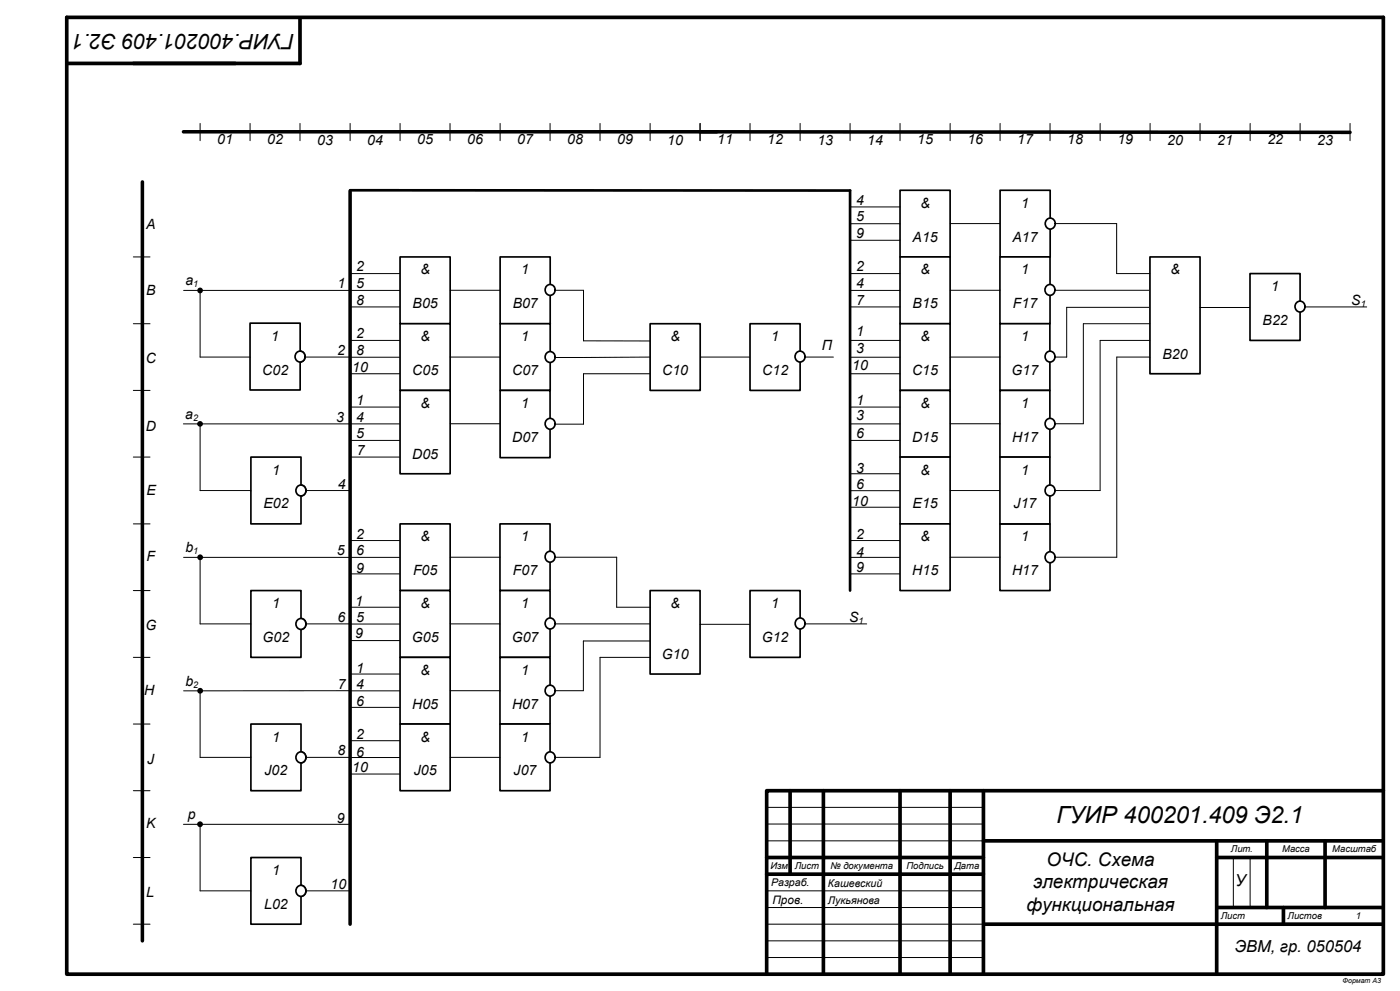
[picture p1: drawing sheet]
<svg xmlns="http://www.w3.org/2000/svg" width="420mm" height="297mm" viewBox="0 0 420 297" stroke-linecap="round" stroke-linejoin="round" font-family="sans-serif">
<path d="M20 5.2h395v286.8h-395zM90 5.5v13.5h-69.5M55 39.5h160M210 39.5l195 .2M42.7 54.5v227.5" fill="none" stroke="#000" stroke-width="1.1"/>
<g fill="none" stroke="#000" stroke-width=".3">
<path d="M70.6 19h19.4zM60 37v5.2M75 37v5.2M90 37v5.2M105 37v5.2M120 37v5.2M135 37v5.2M150 37v5.2M165 37v5.2M180 37v5.2M195 37v5.2M210 37v5.2"/>
<path d="M225 37v5.2M240 37v5.2M255 37v5.2M270 37v5.2M285 37v5.2M300 37v5.2M315 37v5.2M330 37v5.2M345 37v5.2M360 37v5.2M375 37v5.2M390 37v5.2"/>
<path d="M405 37v5.2M40 77h5M40 97h5M55.1 87h49.9M60 87v20M40 117h5M90 107h15M40 137h5M40 157h5M40 177h5M40 197h5M40 217h5"/>
<path d="M40 237h5M40 257h5M40 277h5"/>
</g>
<path d="M105 57l150 .1" fill="none" stroke="#000" stroke-width=".8"/>
<circle cx="60" cy="87.1" r=".86" fill="#000"/>
<circle cx="89.9" cy="106.8" r="1.58" fill="#fff"/>
<circle cx="89.9" cy="106.8" r="1.58" fill="none" stroke="#000" stroke-width=".51"/>
<path d="M105 57.2v219.8" fill="none" stroke="#000" stroke-width="1.1"/>
<path d="M255 57.1v119.9" fill="none" stroke="#000" stroke-width=".8"/>
<path d="M55 127h50M60 127v20M91.5 147h13.5M55.1 167h49.9M60 167v20M86.9 187h18.1M60 207.1v19.9M105 207l-49.9 .1M91.5 227h13.5M55 247.1h50M60 247v20M91.5 267h13.5" fill="none" stroke="#000" stroke-width=".3"/>
<g fill="#000">
<circle cx="60" cy="127" r=".86"/>
<circle cx="60" cy="167" r=".86"/>
<circle cx="60" cy="207" r=".87"/>
<circle cx="60" cy="247" r=".87"/>
</g>
<path d="M75 96.9h15v20h-15z" fill="#fff"/>
<path d="M75 96.9h15v20h-15z" fill="none" stroke="#000" stroke-width=".51"/>
<circle cx="89.9" cy="106.8" r="1.58" fill="#fff"/>
<circle cx="89.9" cy="106.8" r="1.58" fill="none" stroke="#000" stroke-width=".51"/>
<path d="M60 107h15" fill="none" stroke="#000" stroke-width=".3"/>
<circle cx="90.2" cy="147" r="1.58" fill="#fff"/>
<circle cx="90.2" cy="147" r="1.58" fill="none" stroke="#000" stroke-width=".51"/>
<path d="M75.3 137h15v20h-15z" fill="#fff"/>
<path d="M75.3 137h15v20h-15z" fill="none" stroke="#000" stroke-width=".51"/>
<circle cx="90.2" cy="147" r="1.58" fill="#fff"/>
<circle cx="90.2" cy="147" r="1.58" fill="none" stroke="#000" stroke-width=".51"/>
<path d="M60 147h15.3" fill="none" stroke="#000" stroke-width=".3"/>
<circle cx="90.2" cy="187" r="1.57" fill="#fff"/>
<circle cx="90.2" cy="187" r="1.57" fill="none" stroke="#000" stroke-width=".51"/>
<path d="M75.3 177h15v20h-15z" fill="#fff"/>
<path d="M75.3 177h15v20h-15z" fill="none" stroke="#000" stroke-width=".51"/>
<circle cx="90.2" cy="187" r="1.57" fill="#fff"/>
<circle cx="90.2" cy="187" r="1.57" fill="none" stroke="#000" stroke-width=".51"/>
<path d="M60 187h15.3" fill="none" stroke="#000" stroke-width=".3"/>
<path d="M89.4 225.7a1.54 1.54 0 0 1 2.1 .4 1.54 1.54 0 0 1-.3 2.1 1.54 1.54 0 0 1-2.1-.2 1.75 1.75 0 0 1 .3-2.3z" fill-rule="evenodd" fill="#fff"/>
<path d="M89.4 225.7a1.54 1.54 0 0 1 2.1 .4 1.54 1.54 0 0 1-.3 2.1 1.54 1.54 0 0 1-2.1-.2 1.75 1.75 0 0 1 .3-2.3z" fill="none" stroke="#000" stroke-width=".51"/>
<path d="M75.3 217h15v20h-15z" fill="#fff"/>
<path d="M75.3 217h15v20h-15z" fill="none" stroke="#000" stroke-width=".51"/>
<path d="M89.4 225.7a1.54 1.54 0 0 1 2.1 .4 1.54 1.54 0 0 1-.3 2.1 1.54 1.54 0 0 1-2.1-.2 1.75 1.75 0 0 1 .3-2.3z" fill-rule="evenodd" fill="#fff"/>
<path d="M89.4 225.7a1.54 1.54 0 0 1 2.1 .4 1.54 1.54 0 0 1-.3 2.1 1.54 1.54 0 0 1-2.1-.2 1.75 1.75 0 0 1 .3-2.3z" fill="none" stroke="#000" stroke-width=".51"/>
<path d="M60 227h15.3" fill="none" stroke="#000" stroke-width=".3"/>
<path d="M89.4 265.7a1.54 1.54 0 0 1 2.1 .4 1.54 1.54 0 0 1-.3 2.1 1.54 1.54 0 0 1-2.1-.2 1.75 1.75 0 0 1 .3-2.3z" fill-rule="evenodd" fill="#fff"/>
<path d="M89.4 265.7a1.54 1.54 0 0 1 2.1 .4 1.54 1.54 0 0 1-.3 2.1 1.54 1.54 0 0 1-2.1-.2 1.75 1.75 0 0 1 .3-2.3z" fill="none" stroke="#000" stroke-width=".51"/>
<path d="M75.3 257h15v20h-15z" fill="#fff"/>
<path d="M75.3 257h15v20h-15z" fill="none" stroke="#000" stroke-width=".51"/>
<path d="M89.4 265.7a1.54 1.54 0 0 1 2.1 .4 1.54 1.54 0 0 1-.3 2.1 1.54 1.54 0 0 1-2.1-.2 1.75 1.75 0 0 1 .3-2.3z" fill-rule="evenodd" fill="#fff"/>
<path d="M89.4 265.7a1.54 1.54 0 0 1 2.1 .4 1.54 1.54 0 0 1-.3 2.1 1.54 1.54 0 0 1-2.1-.2 1.75 1.75 0 0 1 .3-2.3z" fill="none" stroke="#000" stroke-width=".51"/>
<path d="M60 267h15.3" fill="none" stroke="#000" stroke-width=".3"/>
<path d="M150 77h15.1v20h-15.1z" fill="#fff"/>
<path d="M150 77h15.1v20h-15.1z" fill="none" stroke="#000" stroke-width=".51"/>
<path d="M105 82h15M105 87h15M105 92h15" fill="none" stroke="#000" stroke-width=".3"/>
<path d="M150 97h15.1v20h-15.1z" fill="#fff"/>
<path d="M150 97h15.1v20h-15.1z" fill="none" stroke="#000" stroke-width=".51"/>
<path d="M105 107.1h15M105 102h15M105 112h15" fill="none" stroke="#000" stroke-width=".3"/>
<path d="M150 117h15v20.2h-15z" fill="#fff"/>
<path d="M150 117h15v20.2h-15z" fill="none" stroke="#000" stroke-width=".51"/>
<path d="M165 87h10M105 127h15M105 122h15M105 132h15" fill="none" stroke="#000" stroke-width=".3"/>
<circle cx="165" cy="86.9" r="1.57" fill="#fff"/>
<circle cx="165" cy="86.9" r="1.57" fill="none" stroke="#000" stroke-width=".51"/>
<path d="M165.1 107.1h9.9" fill="none" stroke="#000" stroke-width=".3"/>
<circle cx="165" cy="107" r="1.58" fill="#fff"/>
<circle cx="165" cy="107" r="1.58" fill="none" stroke="#000" stroke-width=".51"/>
<path d="M165.1 127.1h9.9" fill="none" stroke="#000" stroke-width=".3"/>
<circle cx="165" cy="127" r="1.57" fill="#fff"/>
<circle cx="165" cy="127" r="1.57" fill="none" stroke="#000" stroke-width=".51"/>
<path d="M175 102.2h20M175 112h20M195 107l-20 .1" fill="none" stroke="#000" stroke-width=".3"/>
<path d="M195 97h15.1v20h-15.1z" fill="#fff"/>
<path d="M195 97h15.1v20h-15.1z" fill="none" stroke="#000" stroke-width=".51"/>
<path d="M175 87v15.2M175 112v15.1M210.1 107h14.9" fill="none" stroke="#000" stroke-width=".3"/>
<path d="M150 157h15v20h-15z" fill="#fff"/>
<path d="M150 157h15v20h-15z" fill="none" stroke="#000" stroke-width=".51"/>
<path d="M105 162h15M105 167h15M105 172h15" fill="none" stroke="#000" stroke-width=".3"/>
<path d="M150 177h15v20h-15z" fill="#fff"/>
<path d="M150 177h15v20h-15z" fill="none" stroke="#000" stroke-width=".51"/>
<path d="M105 182h15M105 187h15M105 192h15" fill="none" stroke="#000" stroke-width=".3"/>
<path d="M150 197h15v20h-15z" fill="#fff"/>
<path d="M150 197h15v20h-15z" fill="none" stroke="#000" stroke-width=".51"/>
<path d="M105 202h15M105 207.1h15M105 212h15" fill="none" stroke="#000" stroke-width=".3"/>
<path d="M164.1 165.5a1.53 1.53 0 0 1 2.1 .4 1.53 1.53 0 0 1-.3 2.1 1.53 1.53 0 0 1-2.1-.2 1.79 1.79 0 0 1 .3-2.3z" fill-rule="evenodd" fill="#fff"/>
<path d="M164.1 165.5a1.53 1.53 0 0 1 2.1 .4 1.53 1.53 0 0 1-.3 2.1 1.53 1.53 0 0 1-2.1-.2 1.79 1.79 0 0 1 .3-2.3z" fill="none" stroke="#000" stroke-width=".51"/>
<path d="M164.1 185.5a1.54 1.54 0 0 1 2.1 .4 1.54 1.54 0 0 1-.2 2.1 1.54 1.54 0 0 1-2.2-.2 1.75 1.75 0 0 1 .3-2.3z" fill-rule="evenodd" fill="#fff"/>
<path d="M164.1 185.5a1.54 1.54 0 0 1 2.1 .4 1.54 1.54 0 0 1-.2 2.1 1.54 1.54 0 0 1-2.2-.2 1.75 1.75 0 0 1 .3-2.3z" fill="none" stroke="#000" stroke-width=".51"/>
<circle cx="165" cy="207" r="1.58" fill="#fff"/>
<circle cx="165" cy="207" r="1.58" fill="none" stroke="#000" stroke-width=".51"/>
<path d="M150 217h15v20h-15z" fill="#fff"/>
<path d="M150 217h15v20h-15z" fill="none" stroke="#000" stroke-width=".51"/>
<path d="M105 222h15M105 227h15M105 232h15" fill="none" stroke="#000" stroke-width=".3"/>
<path d="M164.1 225.7a1.54 1.54 0 0 1 2.1 .4 1.54 1.54 0 0 1-.2 2.1 1.54 1.54 0 0 1-2.2-.2 1.75 1.75 0 0 1 .3-2.3z" fill-rule="evenodd" fill="#fff"/>
<path d="M164.1 225.7a1.54 1.54 0 0 1 2.1 .4 1.54 1.54 0 0 1-.2 2.1 1.54 1.54 0 0 1-2.2-.2 1.75 1.75 0 0 1 .3-2.3z" fill="none" stroke="#000" stroke-width=".51"/>
<path d="M166.5 167h18.5M166.5 187h28.5M175 192.1h20M166.5 227h13.5" fill="none" stroke="#000" stroke-width=".3"/>
<path d="M195 177h15v25h-15z" fill="#fff"/>
<path d="M195 177h15v25h-15z" fill="none" stroke="#000" stroke-width=".51"/>
<path d="M185 167v15h10M175 192.1v14.9M180 197h15M210 187.1h15" fill="none" stroke="#000" stroke-width=".3"/>
<path d="M270 57h15v20h-15z" fill="#fff"/>
<path d="M270 57h15v20h-15z" fill="none" stroke="#000" stroke-width=".51"/>
<path d="M255 67.1h15M255.1 62h14.9M255.1 72h14.9" fill="none" stroke="#000" stroke-width=".3"/>
<path d="M270 77h15v20h-15z" fill="#fff"/>
<path d="M270 77h15v20h-15z" fill="none" stroke="#000" stroke-width=".51"/>
<path d="M255 82h15M255 87h15M255 92h15" fill="none" stroke="#000" stroke-width=".3"/>
<path d="M270 97h15v20h-15z" fill="#fff"/>
<path d="M270 97h15v20h-15z" fill="none" stroke="#000" stroke-width=".51"/>
<path d="M255 102h15M255 107.1h15M255 112h15" fill="none" stroke="#000" stroke-width=".3"/>
<path d="M270 117h15v20h-15z" fill="#fff"/>
<path d="M270 117h15v20h-15z" fill="none" stroke="#000" stroke-width=".51"/>
<g fill="none" stroke="#000" stroke-width=".3">
<path d="M105.2 137h14.9M255 122h15M255 127h15M255 132h15M180 197v30M166.5 207h8.5M230 242h65M230 247h65M230 252h65M370 257v15M375 257v15M230 267h65"/>
<path d="M230 272h65M230 277h65.1M230 282h65M230 287h65"/>
</g>
<g fill="none" stroke="#000" stroke-width="1.1">
<path d="M237 237v25M247 237v55M270 237v55M285 237v55M295 237v55M415 237h-185v55M230 257h65M295 252h120M365 252v40M365 257h50M380 252v20M397.5 252v20"/>
<path d="M230 262h65M295.1 277h119.9M365.1 272h49.9M385 272v5"/>
</g>
<path d="M120 157h15v20h-15z" fill="#fff"/>
<path d="M120 157h15v20h-15z" fill="none" stroke="#000" stroke-width=".51"/>
<path d="M120 177h15v20h-15z" fill="#fff"/>
<path d="M120 177h15v20h-15z" fill="none" stroke="#000" stroke-width=".51"/>
<path d="M120 197h15v20h-15z" fill="#fff"/>
<path d="M120 197h15v20h-15z" fill="none" stroke="#000" stroke-width=".51"/>
<path d="M120 217h15v20h-15z" fill="#fff"/>
<path d="M120 217h15v20h-15z" fill="none" stroke="#000" stroke-width=".51"/>
<path d="M135 167h15M135 187h15M135 207h15M135 227h15" fill="none" stroke="#000" stroke-width=".3"/>
<path d="M225 177h15v20h-15z" fill="#fff"/>
<path d="M225 177h15v20h-15z" fill="none" stroke="#000" stroke-width=".51"/>
<path d="M239.1 185.5a1.56 1.56 0 0 1 2.4 1.4 1.56 1.56 0 0 1-2.4 1.3 1.78 1.78 0 0 1 0-2.7z" fill-rule="evenodd" fill="#fff"/>
<path d="M239.1 185.5a1.56 1.56 0 0 1 2.4 1.4 1.56 1.56 0 0 1-2.4 1.3 1.78 1.78 0 0 1 0-2.7z" fill="none" stroke="#000" stroke-width=".51"/>
<path d="M241.5 187h18.5" fill="none" stroke="#000" stroke-width=".3"/>
<path d="M120 77h15v20h-15z" fill="#fff"/>
<path d="M120 77h15v20h-15z" fill="none" stroke="#000" stroke-width=".51"/>
<path d="M120 97h15v20h-15z" fill="#fff"/>
<path d="M120 97h15v20h-15z" fill="none" stroke="#000" stroke-width=".51"/>
<path d="M120 117h15v25h-15z" fill="#fff"/>
<path d="M120 117h15v25h-15z" fill="none" stroke="#000" stroke-width=".51"/>
<path d="M135.1 87h14.9M135 107h15M135.1 127h14.9" fill="none" stroke="#000" stroke-width=".3"/>
<path d="M225 97h15v20h-15z" fill="#fff"/>
<path d="M225 97h15v20h-15z" fill="none" stroke="#000" stroke-width=".51"/>
<path d="M240 107h10" fill="none" stroke="#000" stroke-width=".3"/>
<circle cx="239.9" cy="106.8" r="1.58" fill="#fff"/>
<circle cx="239.9" cy="106.8" r="1.58" fill="none" stroke="#000" stroke-width=".51"/>
<path d="M300 157h15v20h-15z" fill="#fff"/>
<path d="M300 157h15v20h-15z" fill="none" stroke="#000" stroke-width=".51"/>
<path d="M255 142h15M255 147.1h15M255 152h15" fill="none" stroke="#000" stroke-width=".3"/>
<path d="M314.1 165.7a1.54 1.54 0 0 1 2.1 .4 1.54 1.54 0 0 1-.3 2.1 1.54 1.54 0 0 1-2.1-.2 1.75 1.75 0 0 1 .3-2.3z" fill-rule="evenodd" fill="#fff"/>
<path d="M314.1 165.7a1.54 1.54 0 0 1 2.1 .4 1.54 1.54 0 0 1-.3 2.1 1.54 1.54 0 0 1-2.1-.2 1.75 1.75 0 0 1 .3-2.3z" fill="none" stroke="#000" stroke-width=".51"/>
<path d="M300 57h15v20h-15z" fill="#fff"/>
<path d="M300 57h15v20h-15z" fill="none" stroke="#000" stroke-width=".51"/>
<path d="M255 162h15M255 167h15M255 172h15" fill="none" stroke="#000" stroke-width=".3"/>
<path d="M314.2 65.7a1.54 1.54 0 0 1 2.1 .4 1.54 1.54 0 0 1-.3 2.1 1.54 1.54 0 0 1-2.1-.2 1.75 1.75 0 0 1 .3-2.3z" fill-rule="evenodd" fill="#fff"/>
<path d="M314.2 65.7a1.54 1.54 0 0 1 2.1 .4 1.54 1.54 0 0 1-.3 2.1 1.54 1.54 0 0 1-2.1-.2 1.75 1.75 0 0 1 .3-2.3z" fill="none" stroke="#000" stroke-width=".51"/>
<path d="M316.5 147h13.5M316.5 167h18.5" fill="none" stroke="#000" stroke-width=".3"/>
<path d="M270 137h15v20h-15z" fill="#fff"/>
<path d="M270 137h15v20h-15z" fill="none" stroke="#000" stroke-width=".51"/>
<path d="M270 157h15v20h-15z" fill="#fff"/>
<path d="M270 157h15v20h-15z" fill="none" stroke="#000" stroke-width=".51"/>
<path d="M285 147h15M285 167h15" fill="none" stroke="#000" stroke-width=".3"/>
<path d="M300 77h15v20h-15z" fill="#fff"/>
<path d="M300 77h15v20h-15z" fill="none" stroke="#000" stroke-width=".51"/>
<path d="M300 97h15v20h-15z" fill="#fff"/>
<path d="M300 97h15v20h-15z" fill="none" stroke="#000" stroke-width=".51"/>
<path d="M300 117h15v20h-15z" fill="#fff"/>
<path d="M300 117h15v20h-15z" fill="none" stroke="#000" stroke-width=".51"/>
<circle cx="314.9" cy="86.9" r="1.57" fill="#fff"/>
<circle cx="314.9" cy="86.9" r="1.57" fill="none" stroke="#000" stroke-width=".51"/>
<path d="M314.1 105.6a1.53 1.53 0 0 1 2.1 .3 1.53 1.53 0 0 1-.3 2.1 1.53 1.53 0 0 1-2.1-.2 1.79 1.79 0 0 1 .3-2.2z" fill-rule="evenodd" fill="#fff"/>
<path d="M314.1 105.6a1.53 1.53 0 0 1 2.1 .3 1.53 1.53 0 0 1-.3 2.1 1.53 1.53 0 0 1-2.1-.2 1.79 1.79 0 0 1 .3-2.2z" fill="none" stroke="#000" stroke-width=".51"/>
<path d="M314.1 125.7a1.55 1.55 0 0 1 2.4 1.3 1.55 1.55 0 0 1-2.4 1.3 1.75 1.75 0 0 1 0-2.6z" fill-rule="evenodd" fill="#fff"/>
<path d="M314.1 125.7a1.55 1.55 0 0 1 2.4 1.3 1.55 1.55 0 0 1-2.4 1.3 1.75 1.75 0 0 1 0-2.6z" fill="none" stroke="#000" stroke-width=".51"/>
<path d="M300 137h15v20h-15z" fill="#fff"/>
<path d="M300 137h15v20h-15z" fill="none" stroke="#000" stroke-width=".51"/>
<path d="M314.1 145.7a1.53 1.53 0 0 1 2.1 .4 1.53 1.53 0 0 1-.3 2.1 1.53 1.53 0 0 1-2.1-.2 1.79 1.79 0 0 1 .3-2.3z" fill-rule="evenodd" fill="#fff"/>
<path d="M314.1 145.7a1.53 1.53 0 0 1 2.1 .4 1.53 1.53 0 0 1-.3 2.1 1.53 1.53 0 0 1-2.1-.2 1.79 1.79 0 0 1 .3-2.3z" fill="none" stroke="#000" stroke-width=".51"/>
<path d="M316.5 67h18.5M316.5 87h28.5M320 92.1h25M316.5 127h8.5" fill="none" stroke="#000" stroke-width=".3"/>
<path d="M345 77h15v35h-15z" fill="#fff"/>
<path d="M345 77h15v35h-15z" fill="none" stroke="#000" stroke-width=".51"/>
<path d="M285 67h15M335 67v15h10M285 87h15M320 92.1v14.9h-3.5M345 97h-20v30M360 92.2h14.9M285 107h15M285 127h15" fill="none" stroke="#000" stroke-width=".3"/>
<path d="M375 82h15v20h-15z" fill="#fff"/>
<path d="M375 82h15v20h-15z" fill="none" stroke="#000" stroke-width=".51"/>
<circle cx="389.9" cy="91.9" r="1.57" fill="#fff"/>
<circle cx="389.9" cy="91.9" r="1.57" fill="none" stroke="#000" stroke-width=".51"/>
<path d="M391.5 92h18.5M345 102h-15v45M345 107h-10v60" fill="none" stroke="#000" stroke-width=".3"/>
<text font-size="7.1" x="317" y="246.6">ГУИР 400201.409 Э2.1</text>
<text font-size="6.3" x="88.4" y="10.2" transform="rotate(-180 88.4 10.2)">ГУИР.400201.409 Э2.1</text>
<g font-size="5.6">
<text x="313.9" y="259.4">ОЧС. Схема</text>
<text x="309.9" y="266.2">электрическая</text>
<text x="307.9" y="273">функциональная</text>
</g>
<g font-size="5">
<text x="370.6" y="265.5">У</text>
<text x="370.4" y="285.3">ЭВМ, гр. 050504</text>
</g>
<g font-size="4.2">
<text x="65.2" y="43.3">01</text>
<text x="80.2" y="43.3">02</text>
<text x="95.2" y="43.4">03</text>
<text x="110.2" y="43.4">04</text>
<text x="125.2" y="43.3">05</text>
<text x="140.2" y="43.3">06</text>
<text x="155.2" y="43.3">07</text>
<text x="170.2" y="43.3">08</text>
<text x="185.2" y="43.3">09</text>
<text x="200.2" y="43.4">10</text>
<text x="215.2" y="43.3">11</text>
<text x="230.2" y="43.3">12</text>
<text x="245.2" y="43.4">13</text>
<text x="260.2" y="43.4">14</text>
<text x="275.2" y="43.3">15</text>
<text x="290.2" y="43.3">16</text>
<text x="305.2" y="43.3">17</text>
<text x="320.2" y="43.3">18</text>
<text x="335.2" y="43.3">19</text>
<text x="350.2" y="43.4">20</text>
<text x="365.2" y="43.4">21</text>
<text x="380.2" y="43.2">22</text>
<text x="395.2" y="43.4">23</text>
<text x="256.8" y="61.3">4</text>
<text x="276.1" y="62.3">&amp;</text>
<text x="306.4" y="62.3">1</text>
<text x="43.8" y="68.7">A</text>
<text x="256.8" y="66.3">5</text>
<text x="256.8" y="71.3">9</text>
<text x="273.8" y="72.4">A15</text>
<text x="303.8" y="72.4">A17</text>
<text x="106.9" y="81.3">2</text>
<text x="126.2" y="82.3">&amp;</text>
<text x="156.4" y="82.3">1</text>
<text x="256.8" y="81.3">2</text>
<text x="276.1" y="82.3">&amp;</text>
<text x="306.3" y="82.3">1</text>
<text x="351.1" y="82.3">&amp;</text>
<text x="43.8" y="88.3">B</text>
<text x="55.6" y="85.5">a</text>
<text x="101.2" y="86.4">1</text>
<text x="106.9" y="86.4">5</text>
<text x="256.8" y="86.3">4</text>
<text x="381.3" y="87.2">1</text>
<text x="106.9" y="91.4">8</text>
<text x="123.8" y="92.4">B05</text>
<text x="153.8" y="92.4">B07</text>
<text x="256.8" y="91.3">7</text>
<text x="273.8" y="92.4">B15</text>
<text x="303.9" y="92.4">F17</text>
<text x="405.4" y="91.4">S</text>
<text x="106.9" y="101.3">2</text>
<text x="256.8" y="100.7">1</text>
<text x="378.8" y="97.4">B22</text>
<text x="81.4" y="102.1">1</text>
<text x="101.2" y="106.3">2</text>
<text x="106.9" y="106.3">8</text>
<text x="126.2" y="102.2">&amp;</text>
<text x="156.4" y="102.2">1</text>
<text x="201.2" y="102.2">&amp;</text>
<text x="231.4" y="102.2">1</text>
<text x="246.5" y="104.9">П</text>
<text x="256.8" y="105.9">3</text>
<text x="276.1" y="102.2">&amp;</text>
<text x="306.3" y="102.2">1</text>
<text x="348.7" y="107.7">B20</text>
<text x="43.7" y="108.7">C</text>
<text x="78.7" y="112.3">С02</text>
<text x="105.7" y="111.4">10</text>
<text x="123.7" y="112.4">C05</text>
<text x="153.7" y="112.4">C07</text>
<text x="198.7" y="112.4">C10</text>
<text x="228.6" y="112.4">С12</text>
<text x="255.7" y="110.9">10</text>
<text x="273.6" y="112.4">C15</text>
<text x="303.5" y="112.4">G17</text>
<text x="55.6" y="125.5">a</text>
<text x="106.9" y="121.4">1</text>
<text x="126.2" y="122.3">&amp;</text>
<text x="156.4" y="122.3">1</text>
<text x="256.8" y="121.3">1</text>
<text x="256.8" y="125.9">3</text>
<text x="276.1" y="122.3">&amp;</text>
<text x="306.3" y="122.3">1</text>
<text x="43.7" y="129.1">D</text>
<text x="100.9" y="126.4">3</text>
<text x="106.9" y="131.3">5</text>
<text x="106.9" y="126.4">4</text>
<text x="256.8" y="131.3">6</text>
<text x="107" y="136.3">7</text>
<text x="123.7" y="137.5">D05</text>
<text x="153.7" y="132.4">D07</text>
<text x="273.6" y="132.4">D15</text>
<text x="303.6" y="132.4">H17</text>
<text x="81.6" y="142.2">1</text>
<text x="256.8" y="141.6">3</text>
<text x="276.1" y="142.2">&amp;</text>
<text x="306.3" y="142.2">1</text>
<text x="44" y="148.3">E</text>
<text x="101.3" y="146.5">4</text>
<text x="256.8" y="146.5">6</text>
<text x="79" y="152.4">E02</text>
<text x="255.7" y="151.5">10</text>
<text x="273.8" y="152.4">E15</text>
<text x="304.1" y="152.4">J17</text>
<text x="106.9" y="161.4">2</text>
<text x="256.8" y="161.5">2</text>
<text x="55.6" y="165.5">b</text>
<text x="101.1" y="166.4">5</text>
<text x="106.9" y="166.4">6</text>
<text x="126.2" y="162.3">&amp;</text>
<text x="156.3" y="162.3">1</text>
<text x="256.8" y="166.9">4</text>
<text x="276.1" y="162.3">&amp;</text>
<text x="306.3" y="162.3">1</text>
<text x="43.9" y="168.3">F</text>
<text x="106.9" y="171.7">9</text>
<text x="123.9" y="172.4">F05</text>
<text x="153.9" y="172.4">F07</text>
<text x="256.8" y="171.5">9</text>
<text x="273.6" y="172.4">H15</text>
<text x="303.6" y="172.4">H17</text>
<text x="81.6" y="182.2">1</text>
<text x="106.6" y="181.7">1</text>
<text x="126.2" y="182.2">&amp;</text>
<text x="156.3" y="182.2">1</text>
<text x="201.1" y="182.2">&amp;</text>
<text x="231.4" y="182.2">1</text>
<text x="43.6" y="188.9">G</text>
<text x="101.2" y="186.6">6</text>
<text x="106.6" y="191.3">9</text>
<text x="106.9" y="186.4">5</text>
<text x="254.7" y="186.4">S</text>
<text x="78.8" y="192.4">G02</text>
<text x="123.5" y="192.4">G05</text>
<text x="153.5" y="192.4">G07</text>
<text x="198.5" y="197.5">G10</text>
<text x="228.6" y="192.4">G12</text>
<text x="106.9" y="201.6">1</text>
<text x="126.2" y="202.2">&amp;</text>
<text x="156.3" y="202.2">1</text>
<text x="43.2" y="208.3">H</text>
<text x="55.6" y="205.5">b</text>
<text x="101.3" y="206.6">7</text>
<text x="106.9" y="206.5">4</text>
<text x="106.9" y="211.5">6</text>
<text x="123.7" y="212.4">H05</text>
<text x="153.6" y="212.4">H07</text>
<text x="106.9" y="221.5">2</text>
<text x="81.6" y="222.2">1</text>
<text x="101.2" y="226.4">8</text>
<text x="106.9" y="226.9">6</text>
<text x="126.2" y="222.2">&amp;</text>
<text x="156.3" y="222.2">1</text>
<text x="44.2" y="228.9">J</text>
<text x="79.4" y="232.4">J02</text>
<text x="105.7" y="231.5">10</text>
<text x="124.1" y="232.4">J05</text>
<text x="154.1" y="232.4">J07</text>
<text x="56.3" y="245.5">p</text>
<text x="43.8" y="248.3">K</text>
<text x="101.1" y="246.5">9</text>
<text x="81.6" y="262.2">1</text>
<text x="43.9" y="268.9">L</text>
<text x="99.2" y="266.4">10</text>
<text x="79.3" y="272.4">L02</text>
</g>
<text font-size="3.5" x="231.7" y="271">Пров.</text>
<g font-size="3.2">
<text x="231.3" y="265.7">Разраб.</text>
<text x="248.4" y="265.9">Кашевский</text>
<text x="248.4" y="271">Лукьянова</text>
</g>
<g font-size="2.8">
<text x="58" y="86.1">1</text>
<text x="408.2" y="92">1</text>
<text x="58" y="126.1">2</text>
<text x="58" y="166.1">1</text>
<text x="257.6" y="187">1</text>
<text x="58" y="206.1">2</text>
<text x="369.2" y="255.4">Лит.</text>
<text x="384.6" y="255.4">Масса</text>
<text x="399.7" y="255.4">Масштаб</text>
<text x="231.1" y="260.3">Изм</text>
<text x="238.4" y="260.3">Лист</text>
<text x="249.2" y="260.3">№ документа</text>
<text x="271.9" y="260.3">Подпись</text>
<text x="286.3" y="260.3">Дата</text>
<text x="366.2" y="275.3">Лист</text>
<text x="386.3" y="275.3">Листов</text>
<text x="406.7" y="275.3">1</text>
</g>
<text font-size="2.1" x="402.7" y="294.5">Формат А3</text>
</svg>
